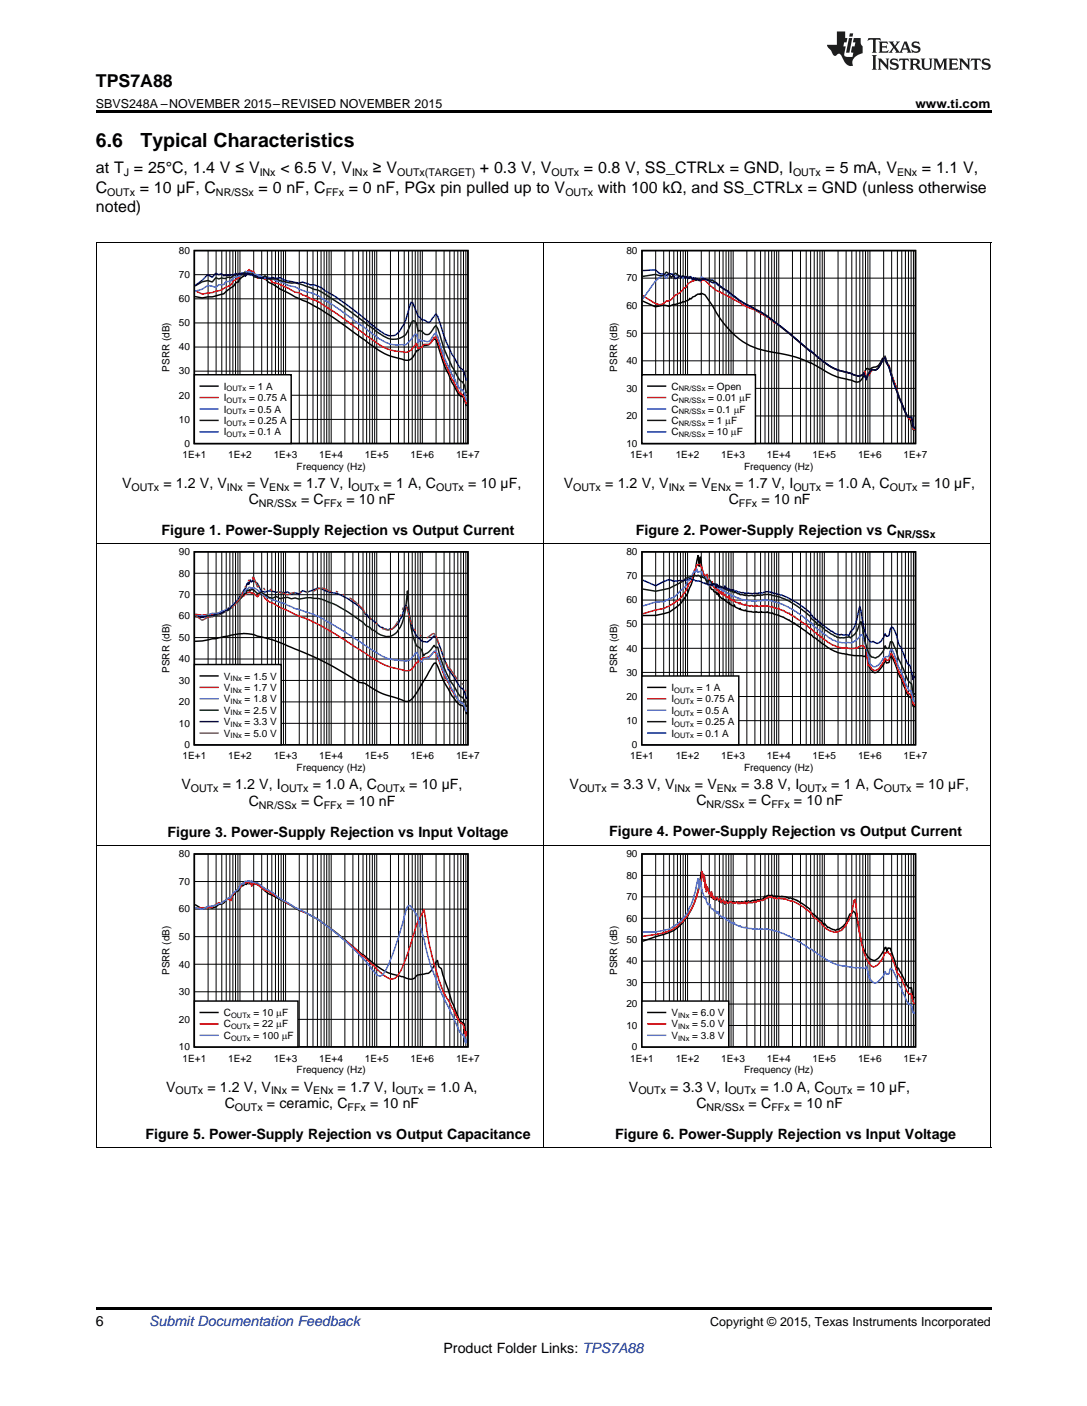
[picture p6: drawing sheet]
<svg xmlns="http://www.w3.org/2000/svg" width="216mm" height="279mm" viewBox="0 0 216 279" stroke-linecap="round" stroke-linejoin="round" font-family="sans-serif">
<path d="M19 259.7h177.8v.5h-177.8z" fill="#000"/>
<path d="M19.1 168.1v60M107.9 168.1v60M196.8 168.1v60M19 228.1h177.8" fill="none" stroke="#000" stroke-width=".2"/>
<path d="M31.7 168.9h63.6v44.8h-63.6z" fill-rule="evenodd" fill="#fff"/>
<path d="M38.6 169.7h54.3v38.3h-54.3zM38.7 179.8l1.5 .8 1.1-.4 .8 .3 .8-.3 .6-.5a2.06 2.06 0 0 0 1.7-1.1l.7 .3 .3-.8 .7-1 .5-.1 .4-.7 .9-.8 .2 .3 .1-.4 .3 .2 .1-.1 .1 .1 .1-.1 .2 .2 .2-.5 .1 .5 1-.1a8.6 8.6 0 0 0 3.8 2.8l3.7 2.1a37.5 37.5 0 0 1 11.3 7.4l2.8 2.2a13 13 0 0 0 6 3.7l1.3 .3a2.56 2.56 0 0 0 2.4 .2l.5-.5 1.6-.3a1.2 1.2 0 0 0 1.4-1l1-1.6 .3 1.2 .5 .4 2.1 6.7 .8 1.8a3.4 3.4 0 0 0 1.3 2.2l.3 .2 .2 1.6 .3 .3" fill="none" stroke="#000" stroke-width=".29"/>
<g fill="none" stroke="#000" stroke-width=".2">
<path d="M38.6 175.2h54.3M41.3 169.7v38.3M42.9 169.7v38.3M44.1 169.7v38.3M44.9 169.7v38.3M45.7 169.7v38.3M46.3 169.7v38.3M46.8 169.7v38.3M47.3 169.7v38.3M47.7 169.7v38.3M50.4 169.7v38.3M52 169.7v38.3"/>
<path d="M53.1 169.7v38.3M54 169.7v38.3M54.7 169.7v38.3M55.3 169.7v38.3M55.8 169.7v38.3M56.3 169.7v38.3M56.7 169.7v38.3M59.4 169.7v38.3M61 169.7v38.3M62.2 169.7v38.3M63 169.7v38.3M63.8 169.7v38.3"/>
<path d="M64.4 169.7v38.3M64.9 169.7v38.3M65.4 169.7v38.3M65.8 169.7v38.3M68.5 169.7v38.3M70.1 169.7v38.3M71.2 169.7v38.3M72.1 169.7v38.3M72.8 169.7v38.3M73.4 169.7v38.3M74 169.7v38.3M74.4 169.7v38.3"/>
<path d="M74.8 169.7v38.3M77.6 169.7v38.3M79.2 169.7v38.3M80.3 169.7v38.3M81.2 169.7v38.3M81.9 169.7v38.3M82.5 169.7v38.3M83 169.7v38.3M83.5 169.7v38.3M83.9 169.7v38.3M86.6 169.7v38.3M88.2 169.7v38.3"/>
<path d="M89.3 169.7v38.3M90.2 169.7v38.3M90.9 169.7v38.3M91.5 169.7v38.3M92.1 169.7v38.3M92.5 169.7v38.3M38.6 197.1h54.3M38.6 191.6h54.3M38.6 186.1h54.3M38.6 180.7h54.3M38.6 202.6h54.3"/>
</g>
<path d="M38.7 180.5l3.4-.2 1.4-.9 .5 .2 1.2-1 .7 .4 .3-1.2 .7-.9 .5-.2 .2-.6 .2 .2a.93 .93 0 0 1 .6-.8l.3 .1 .5-.4 .2 .3 .1-.2 .4 .2 .1 .6 .1-.6 1 .3 1.5 1.1 .8 .2 2.2 1.6 3 1.7a38.5 38.5 0 0 1 11.3 7.6l3 2.7a22.4 22.4 0 0 0 4.5 3.8l.5 .1a3.5 3.5 0 0 0 2.1-2.6l1.1-2.8 1-3.4a15.5 15.5 0 0 1 2.1-5 56.1 56.1 0 0 0 4.3 17l2.6 5 .3 .4 .5 .2 .3 .8 .2 1.7 .3-1" fill="none" stroke="#f00" stroke-width=".29"/>
<path d="M38.7 180.4l1.5 .3 1.1-.6 2.7-.6 .9-.6 .3-.4 .7-.2 .3-.6 1-.8 .9-1.4h.2l.1 .2 .3-.6 .2 .1 .6-.2 .3 .2 .2-.2 .1 .4h1l1.5 1.2a8.8 8.8 0 0 1 3 2l3 1.8a39.1 39.1 0 0 1 12.8 9.3l1 1 2.1 2.6a.97 .97 0 0 0 .9 .7 .97 .97 0 0 0 .9-.7 56.1 56.1 0 0 0 4.5-12.9l.3-.4 .3-.1 1.3 1.8a45.5 45.5 0 0 1 2.1 7.5 64 64 0 0 0 5.3 13l.7 1.8a2.22 2.22 0 0 0 1.1 1.6l.3 .5 .2 1.1 .3-.8" fill="none" stroke="#36f" stroke-width=".29"/>
<path d="M38.6 198.9h20.6v9.1h-20.6z" fill-rule="evenodd" fill="#fff"/>
<path d="M38.6 198.9h20.6v9.1h-20.6zM39.8 201.2h3.5" fill="none" stroke="#000" stroke-width=".29"/>
<path d="M39.8 203.5h3.5" fill="none" stroke="#f00" stroke-width=".29"/>
<path d="M39.8 205.7h3.5" fill="none" stroke="#36f" stroke-width=".29"/>
<path d="M120.6 168.9h63.6v44.8h-63.6z" fill-rule="evenodd" fill="#fff"/>
<path d="M127.5 169.7h54.3v38.3h-54.3zM127.6 187l2.6-.9a9.5 9.5 0 0 0 5-2.3 16.3 16.3 0 0 0 3.9-9.1l.2-1.4 .2 .7 .3-.3 .5 3 .2-.5 .8 2.2 .2-.7 .1 .9 .2 .1 .1-.2 .3 .4 .2-.2h.2l.2 .4 .2-.3 .1 .4 .1-.5 .5 .7 .1-.3 .2 .6 .4-.7 .1 .4h.3l.2-.2 .3 .1 .3-.1h.2l.2 .3 .3-.3 .3 .1 .4-.1 .2 .2 .1-.3 .3 .2 .3-.2 .1 .2 .2-.3 .3 .3 .1-.3 .2 .2h.2l.5-.3h.9l.1-.2 .2 .3 .4-.3 .1 .1 .4-.2 .3-.5 .2 .1 .5-.3h.4l.1 .2 .3-.2 .3 .3 .3-.1h.4l.2 .1h1.3l.7 .3 .3-.1 1.4 .5 1.1 .7 1.6 1.2v.6h.2l.3 .4 .2-.2 1 1.2a1.15 1.15 0 0 1 .8 .9l.3-.2 .6 .8h.2l.8 .4 .7 .1a3.8 3.8 0 0 0 2.5-2.6l.2-.6 .4-.1 .2-.5 .2 .2a10.8 10.8 0 0 1 1.1 4.1l.4 1.8a5.1 5.1 0 0 0 1.9 3.5 1.16 1.16 0 0 0 1.7-.5l1.1-1.8 .2-.1 .2 .9 .2-.7h.4l.8 2.3 .5 1.7 .2-.1 .2 .1 1.5 3a.89 .89 0 0 0 1 .9l.5 1.9h.2" fill="none" stroke="#000" stroke-width=".29"/>
<g fill="none" stroke="#000" stroke-width=".2">
<path d="M127.5 178.2h54.3M127.5 174h54.3M130.2 169.7v38.3M131.8 169.7v38.3M133 169.7v38.3M133.8 169.7v38.3M134.6 169.7v38.3M135.2 169.7v38.3M135.7 169.7v38.3M136.2 169.7v38.3M136.6 169.7v38.3M139.3 169.7v38.3"/>
<path d="M140.9 169.7v38.3M142 169.7v38.3M142.9 169.7v38.3M143.6 169.7v38.3M144.2 169.7v38.3M144.7 169.7v38.3M145.2 169.7v38.3M145.6 169.7v38.3M148.3 169.7v38.3M149.9 169.7v38.3M151.1 169.7v38.3M151.9 169.7v38.3"/>
<path d="M152.7 169.7v38.3M153.3 169.7v38.3M153.8 169.7v38.3M154.3 169.7v38.3M154.7 169.7v38.3M157.4 169.7v38.3M159 169.7v38.3M160.1 169.7v38.3M161 169.7v38.3M161.7 169.7v38.3M162.3 169.7v38.3M162.9 169.7v38.3"/>
<path d="M163.3 169.7v38.3M163.7 169.7v38.3M166.5 169.7v38.3M168.1 169.7v38.3M169.2 169.7v38.3M170.1 169.7v38.3M170.8 169.7v38.3M171.4 169.7v38.3M171.9 169.7v38.3M172.4 169.7v38.3M172.8 169.7v38.3M175.5 169.7v38.3"/>
<path d="M177.1 169.7v38.3M178.2 169.7v38.3M179.1 169.7v38.3M179.8 169.7v38.3M180.4 169.7v38.3M181 169.7v38.3M181.4 169.7v38.3M127.5 199.5h54.3M127.5 195.3h54.3M127.5 191h54.3M127.5 186.7h54.3M127.5 182.5h54.3"/>
<path d="M127.5 203.8h54.3"/>
</g>
<path d="M127.6 186.1a13.9 13.9 0 0 0 6.2-1.5 13 13 0 0 0 5.1-8.2l.4-1.7 .2-1.5 .3 1.9 .1-1.2 .1 2.5 .2-.6 .1 1.5 .2-1.1 .4 1.5 .2-.4 .1 .8 .1-.9 .3 1.4 .2-.4 .1 .6 .5-.4 .2 .4h.2l.3-.4 .1 1 .5-.6 .3 .7 .3-.3 .2 .3a.88 .88 0 0 1 1.2 0l.8-.3 .1 .4 .1-.2 .3 .2 .2-.3 .4 .2 .3-.3 .3 .4 .3-.3 .1 .1 .2-.2 .1 .3 .5-.1 .3-.2 .1 .1 .1-.2 .2 .2 .3-.3 .3 .1 .5-.2 .2 .1 .2-.2 .1 .1 .3-.3h.4l.2-.3h.7l.4 .3 .2-.2 .4 .2 .3-.1a4.9 4.9 0 0 1 2.3 .5 6.2 6.2 0 0 1 3.1 1.6l1 .8v-.2l.9 1.3h.2l1 .9a3.5 3.5 0 0 0 2.8 1.9l.6-.2a2.8 2.8 0 0 0 1.9-2l.2-.1 .2-.8a9.1 9.1 0 0 0 .8-3.2l.2-.3a51.4 51.4 0 0 0 2.2 11.6l.8 1.4a.99 .99 0 0 0 1.7-.2l.8-1.1 .5-1.1 .4 .1 .2-.3 .2 .4h.2l1.5 4.1 .2-.1 .4 .8 1.1 2.3a.96 .96 0 0 0 1 .9l.5 1.8 .2 .1" fill="none" stroke="#f00" stroke-width=".29"/>
<path d="M127.6 185.2h2.6a7.5 7.5 0 0 0 6.7-4.8l.7-1.5 1-4.3 .3 1.9 .2-1.6 .4 2.2 .4 1.3h.3l.4 1.4 .2-.2 .3 .2 .2 .8h.3l.2 .4h.4l.3 .5 .1-.3 .2 .6 .7 .5 .2-.1 1 .8 .1-.2 .2 .5 .7 .3 .1-.3 .2 .4 .9 .4 .1-.2 .2 .3 .7 .2 .1-.2 .2 .2 2.5 .3 .5-.2 1.1 .2 .1-.1 .3 .1h.7l.2 .2 1 .2 3.2 1.4 3.5 2.2 .3 .4 .5 .1a11 11 0 0 0 5.8 2.8l3.7 .4h.2l.3-.4 .3 1.1a2.04 2.04 0 0 0 1.5 2.2l.6-.3 .7-.8 .6-1.1 .3 .5 .5-.1 .2-1.1a2.3 2.3 0 0 1 1.1 1.6l.8 2 .3 .3 .7 1.7a2.19 2.19 0 0 0 1.4 1.8l.2 1.5h.3l.1-.1" fill="none" stroke="#36f" stroke-width=".29"/>
<path d="M127.5 198.9h17.2v9.1h-17.2z" fill-rule="evenodd" fill="#fff"/>
<path d="M127.5 198.9h17.2v9.1h-17.2zM128.7 201.2h3.5" fill="none" stroke="#000" stroke-width=".29"/>
<path d="M128.7 203.5h3.5" fill="none" stroke="#f00" stroke-width=".29"/>
<path d="M128.7 205.7h3.5" fill="none" stroke="#36f" stroke-width=".29"/>
<path d="M19.1 108.1v60M107.9 108.1v60M196.8 108.1v60M19 168h177.8" fill="none" stroke="#000" stroke-width=".2"/>
<path d="M31.7 108.9h63.6v44.7h-63.6z" fill-rule="evenodd" fill="#fff"/>
<path d="M38.6 109.7h54.3v38.3h-54.3zM38.7 127.4h1.5l5-1a10.3 10.3 0 0 1 5.2-.3l.7 .3a41.8 41.8 0 0 1 9 3.2l6 2.8 5.3 3.2a5.7 5.7 0 0 1 2.8 1.3 25.9 25.9 0 0 0 5.7 2.2 1.47 1.47 0 0 0 2.1-.4l4.2-6.9 .4-.1 .4 .7a25.5 25.5 0 0 0 3.8 7.2l.7 .6h.4l.4 .5 .3 1.1 .2-.3" fill="none" stroke="#000" stroke-width=".29"/>
<g fill="none" stroke="#000" stroke-width=".2">
<path d="M38.6 118.2h54.3M38.6 113.9h54.3M41.3 109.7v38.3M42.9 109.7v38.3M44.1 109.7v38.3M44.9 109.7v38.3M45.7 109.7v38.3M46.3 109.7v38.3M46.8 109.7v38.3M47.3 109.7v38.3M47.7 109.7v38.3M50.4 109.7v38.3"/>
<path d="M52 109.7v38.3M53.1 109.7v38.3M54 109.7v38.3M54.7 109.7v38.3M55.3 109.7v38.3M55.8 109.7v38.3M56.3 109.7v38.3M56.7 109.7v38.3M59.4 109.7v38.3M61 109.7v38.3M62.2 109.7v38.3M63 109.7v38.3"/>
<path d="M63.8 109.7v38.3M64.4 109.7v38.3M64.9 109.7v38.3M65.4 109.7v38.3M65.8 109.7v38.3M68.5 109.7v38.3M70.1 109.7v38.3M71.2 109.7v38.3M72.1 109.7v38.3M72.8 109.7v38.3M73.4 109.7v38.3M74 109.7v38.3"/>
<path d="M74.4 109.7v38.3M74.8 109.7v38.3M77.6 109.7v38.3M79.2 109.7v38.3M80.3 109.7v38.3M81.2 109.7v38.3M81.9 109.7v38.3M82.5 109.7v38.3M83 109.7v38.3M83.5 109.7v38.3M83.9 109.7v38.3M86.6 109.7v38.3"/>
<path d="M88.2 109.7v38.3M89.3 109.7v38.3M90.2 109.7v38.3M90.9 109.7v38.3M91.5 109.7v38.3M92.1 109.7v38.3M92.5 109.7v38.3M38.6 139.5h54.3M38.6 135.2h54.3M38.6 131h54.3M38.6 126.7h54.3M38.6 122.4h54.3"/>
<path d="M38.6 143.7h54.3"/>
</g>
<path d="M38.7 122l1.5 .3 1.9-.2 1.4-.3a2.17 2.17 0 0 0 1.7-.9l1.2-.7a.88 .88 0 0 1 1-.7l.2-.7 .2 .1 .1-.2 .5-.2 .2-.4h.3l.4-.4 .1 .1 .2-.2 .2 .2 .6 .1 .7 .7 .8-1 .7 1.3 .8 .6 5.2 2.6a58.8 58.8 0 0 1 12.8 7 26.6 26.6 0 0 0 6.4 3.5l1 .3a4.1 4.1 0 0 0 2.8 .2l.8-.9a3.5 3.5 0 0 1 2.8-1.6l1-1.1 .4 .1a32.9 32.9 0 0 0 4.6 9.8l.3 .3h.4l.4 .6 .3 1.1 .2-.3" fill="none" stroke="#f00" stroke-width=".29"/>
<path d="M38.7 122.5l1.5-.1 1.1-.2 .8-.3h.8a6.7 6.7 0 0 0 3.5-2l1-.8 .5-.8a1.13 1.13 0 0 0 .7-1h.1l.2 .3 .1-.4 .3-.2a.48 .48 0 0 1 .5-.3 .48 .48 0 0 1 .4 .4l.2-.3 .7 .4a10.9 10.9 0 0 0 5.3 2.7l2.2 1a22.4 22.4 0 0 1 7.5 3.2l4.5 2.9a38.7 38.7 0 0 0 6.5 3.9l1 .2 2.1 .2a1.43 1.43 0 0 0 1.8-.8l.7-.9 .4 .5 .3 1.2 .4 .3 .3-.7 .4-.1a1.44 1.44 0 0 0 1.4-1l.3-.4h.4a39.8 39.8 0 0 0 4.9 10.3h.4l.7 1.6 .2-.1" fill="none" stroke="#36f" stroke-width=".29"/>
<path d="M38.7 122.6l1.5 .1 1.1-.3h.8l.8-.2h.6l1.4-.8a2.19 2.19 0 0 0 1.3-.9l.5-.4 .2-.5 .3 .1 .7-.9 .4-.6h.1l.2-.3h.3l.3-.6 .2 .1 .1-.2 .3 .1 .3-.2 1 .9 .8-.3 1.5 1 .7 .2 .8-.4 .7 .5 1.5-.3 .8 .3 .7-.2 .8 .3a6.1 6.1 0 0 1 3-.2 11.6 11.6 0 0 1 5.2 1.8l4.5 3a2.43 2.43 0 0 0 1.4 1 7.2 7.2 0 0 0 3.2 1.8 2.97 2.97 0 0 0 2.8-1.9 17.2 17.2 0 0 0 1.4-7.2 29.3 29.3 0 0 0 1.8 10.9 2.23 2.23 0 0 1 1.4 2l.4-.4a3.1 3.1 0 0 0 1.7-1.7l.4 .5 .4-.1a22.2 22.2 0 0 0 3.5 8.3l.7 1.2 .3 .4 .4 .1 .4 .6 .3 1.2 .2-.2" fill="none" stroke="#030" stroke-width=".29"/>
<path d="M38.7 122.4a5.1 5.1 0 0 0 4.2-.4 4.2 4.2 0 0 0 3.3-1.7l.2-.1 1.5-1.8 .2-.6 .8-1 .1-.8 .2 .1 .1-.4 .1 .4 .2-.8h.2l.1 .3 .4-.3 .8 .6 .8 1.6 .7 .1 .8-.2 1.5 .3 1.5 .1 .7-.2 .8 .5 .7-.3 .8 .2 .7-.6 .8 .3 2.2-.8 .8 .1a7.1 7.1 0 0 0 3 .9l2.2 1.1 1.5 1 1.5 1.2 .4 .8 .3 .1 .7 .9 1.1 .7a2.47 2.47 0 0 0 1.4 1l.3 .3 .8 .2 .3-.2a1.53 1.53 0 0 0 1.4-.8l1.1-1.7 .3-1.5 .4-.7 .3 .5 .4 1.4a8.7 8.7 0 0 0 1.8 4.5 2.15 2.15 0 0 0 1.7 .9l1.4-1.2 .4 .2 2.5 6.5 1.4 2a3.3 3.3 0 0 0 1.4 1.7l.4 .7 .3 1.3 .2-.2" fill="none" stroke="#000080" stroke-width=".29"/>
<g fill="none" stroke="#9e3a3a" stroke-width=".29">
<path d="M48.3 117.6l-.2 .7h-.2l-.3 .8-.9 1.1-.7 .6M48.9 116.4l-.2 .4M49.6 115.4l-.2-.1-.1 .2M50.1 114.8l.1-.1 .1 .5 .1-.5 .7 1.9 .5-.2M52.3 116.8l.4 .4M53.6 117.1l.4 .3M55 117.6l2.1 .6 1.5-.5M59.5 117.6l.4 .1M60.8 117.6l.5 .1M62.2 117.5l.2-.1a2.12 2.12 0 0 1 3 0l.4 .2M66.7 117.6l.5 .1M68.1 118.1l.4 .2"/>
<path d="M69.4 118.8l1.2 .8 1.5 1.4 .5 .9M38.7 122.2l1.5 1.1 1.1-.6 1.1-.1M43.7 122.2l-.4 .1M45.1 121.5l-.5 .2M73.5 122.7l.3 .4M74.6 123.8l.4 .4M79 123.4l-.2 .4a2.09 2.09 0 0 1-1.7 1.4l-1.2-.4M79.6 122.1l-.1 .4M80.1 120.7l-.2 .5M80.6 120.5l1.2 3.6M82.3 125l.3 .4M83.4 126.2l.4 .2"/>
<path d="M84.7 126.7l1.2-.7 .3-.1 .4 .4 .6 1.7M87.5 128.9l.2 .5M88 130.3l.2 .4M88.6 131.6l.5 1.1 .3 .2 1.5 2.1M91.6 135.8l.4 .3M92.4 137l.1 .4"/>
</g>
<path d="M38.6 132.1h17.2v15.9h-17.2z" fill-rule="evenodd" fill="#fff"/>
<path d="M38.6 132.1h17.2v15.9h-17.2zM39.8 134.3h3.5" fill="none" stroke="#000" stroke-width=".29"/>
<path d="M39.8 136.6h3.5" fill="none" stroke="#f00" stroke-width=".29"/>
<path d="M39.8 138.9h3.5" fill="none" stroke="#36f" stroke-width=".29"/>
<path d="M39.8 141.1h3.5" fill="none" stroke="#030" stroke-width=".29"/>
<path d="M39.8 143.4h3.5" fill="none" stroke="#000080" stroke-width=".29"/>
<path d="M39.8 145.7h3.5" fill="none" stroke="#9e3a3a" stroke-width=".29"/>
<path d="M120.6 108.9h63.6v44.7h-63.6z" fill-rule="evenodd" fill="#fff"/>
<path d="M127.5 109.7h54.3v38.3h-54.3zM127.6 122.3h2.6l1.6-.3a7.4 7.4 0 0 0 5.1-5.1l.7-1.7 1-4.8 .3 2.1 .2-1.8 .4 2.4 .4 1.6h.3l.4 1.5 .2-.2 .3 .2 .2 .9h.3l.2 .5h.4l.3 .6 .1-.4 .2 .7h.2l.5 .5 .2-.1 .1 .3h.2l.7 .7 .1-.3 .2 .5 .7 .4 .1-.3 .2 .4 .9 .5 .1-.2 .2 .3 .7 .2 .1-.2 .2 .2 1.5 .3 .5-.2 .5 .2h.4l.1-.2 1.1 .2 .1-.1 .3 .2h.7l.2 .2 1 .2 3.2 1.6 4 2.9a16.4 16.4 0 0 0 5 3.1l4.8 .7 .2-.1 .3-.4 .3 1.2a3 3 0 0 0 1.3 2.5 2.07 2.07 0 0 0 1.5-1.3l.6-1.3 .3 .7 .5-.1 .2-1.3a2.58 2.58 0 0 1 1.1 1.8l.8 2.3 .3 .2 .7 2a2.45 2.45 0 0 0 1.4 2l.2 1.7h.3l.1-.1" fill="none" stroke="#000" stroke-width=".29"/>
<g fill="none" stroke="#000" stroke-width=".2">
<path d="M127.5 119.2h54.3M127.5 114.5h54.3M130.2 109.7v38.3M131.8 109.7v38.3M133 109.7v38.3M133.8 109.7v38.3M134.6 109.7v38.3M135.2 109.7v38.3M135.7 109.7v38.3M136.2 109.7v38.3M136.6 109.7v38.3M139.3 109.7v38.3"/>
<path d="M140.9 109.7v38.3M142 109.7v38.3M142.9 109.7v38.3M143.6 109.7v38.3M144.2 109.7v38.3M144.7 109.7v38.3M145.2 109.7v38.3M145.6 109.7v38.3M148.3 109.7v38.3M149.9 109.7v38.3M151.1 109.7v38.3M151.9 109.7v38.3"/>
<path d="M152.7 109.7v38.3M153.3 109.7v38.3M153.8 109.7v38.3M154.3 109.7v38.3M154.7 109.7v38.3M157.4 109.7v38.3M159 109.7v38.3M160.1 109.7v38.3M161 109.7v38.3M161.7 109.7v38.3M162.3 109.7v38.3M162.9 109.7v38.3"/>
<path d="M163.3 109.7v38.3M163.7 109.7v38.3M166.5 109.7v38.3M168.1 109.7v38.3M169.2 109.7v38.3M170.1 109.7v38.3M170.8 109.7v38.3M171.4 109.7v38.3M171.9 109.7v38.3M172.4 109.7v38.3M172.8 109.7v38.3M175.5 109.7v38.3"/>
<path d="M177.1 109.7v38.3M178.2 109.7v38.3M179.1 109.7v38.3M179.8 109.7v38.3M180.4 109.7v38.3M181 109.7v38.3M181.4 109.7v38.3M127.5 138.4h54.3M127.5 133.6h54.3M127.5 128.8h54.3M127.5 124h54.3M127.5 143.2h54.3"/>
</g>
<path d="M127.6 122l2.6-.8a7.9 7.9 0 0 0 6.7-5.4l.4-.3 .6-2.1 .2-.3 .3-.8 .2-.2 .5 .1 .4 .7 .3 1.2h.1l.4 .7 .2-.7 .3 1.9 .1-.9 .2 1.4 .1-.7 .1 .4 .2-.6 .1 .9 .3 .3h.2l.4 .6 .1-.4 .2 .7 .3 .2 .1-.3 .2 .5h.1l.2-.5 .1 .7 .2-.2 .1 .5h.3l.3 .2 .1-.4 .2 .7h.1l.2 .2 .4 .1 .1-.2 .2 .4 .6 .1 .3 .3 .1-.3 .2 .3 .4 .2h.3l.1-.1a1.48 1.48 0 0 0 1.4 .3l.5 .1 .3-.2 .6 .2 1.6-.2 .2 .2 .7 .1 .1-.1a1.16 1.16 0 0 0 1.2 .4l.1 .2 .9 .2 1 .6 .2-.1 .1 .3 .8 .4h.1l.2 .2 2 1.3 1.8 1.7a19.4 19.4 0 0 0 4.5 2.8l2.1 .3a3.4 3.4 0 0 0 2.6-.5h.3l.3 .2 .2 .4 .3-.4 .3 3.7 .5 .3a1.16 1.16 0 0 0 1 .7 3.9 3.9 0 0 0 1.9-2.6l.3 .7 .5-.2 .2-1.2h.3l2.6 6.4a2.21 2.21 0 0 0 1.4 1.9l.2 1.6 .3 .3 .1-.2" fill="none" stroke="#f00" stroke-width=".29"/>
<path d="M127.6 120.4l2.6-.8h1.6l1.2-.6 .8-.3 1.4-1.4 1-.7 .4-1.1 .7-.7 .6-1.3 .2 .2 .3-.6 .2 .6a.59 .59 0 0 1 .9 0l.1 1 .3 .2 .4-.2 .2 .7 .1 .2 .2-.2 .3 .7 .1-.5 .3 .6 .1-.2 1.4 1.2 .2-.2 .2 .4h.4l1.8 1.1 .1-.1 .5 .3h.1l.3 .2a4.9 4.9 0 0 0 2.4 .4l2.2 .1a7.1 7.1 0 0 1 4 .6l1.3 .6 2.1 1.3 2.4 1.9 .3 .1 .3 .5 .7 .6a15.5 15.5 0 0 0 4.2 2.6l1.7 .1a2.67 2.67 0 0 0 2.8-1.5l.3-.1 .3 .8 .8 2.9 .2 1.8a1.11 1.11 0 0 0 1 .9 1.11 1.11 0 0 0 1.2-.7l.2-.3a1.76 1.76 0 0 1 1.6-1.1l.2-1.3 .3-.1 2.6 6.5 .8 1.6 .3 .3h.3l.2 1.8 .3 .3 .1-.2" fill="none" stroke="#36f" stroke-width=".29"/>
<path d="M127.6 117.1l2.6 .4a12.7 12.7 0 0 0 6.4-2.7 4.4 4.4 0 0 1 2.3-.4l.4 .5 .2-.4 .5 .4 .6 .8 .2-.4 .3 .1 .4 .8 .3-.2 .1 .1h.3l.3 .3h.5l.2 .4 .2-.1 .4 .1 .2 .3 .5 .1 .2 .2 .7 .1 .2 .2 .4 .1 .2-.1 .3 .3h.4l.1 .2 .5-.1a4.4 4.4 0 0 0 2.3 .2l.1 .2 .5-.3 .4 .2a5.2 5.2 0 0 1 3.4 .1l2.6 1 1.6 1 2.3 1.8 .3 .2v.2l.8 .8a1.22 1.22 0 0 0 1.1 .7l1 1.1 1.9 1.1a2.78 2.78 0 0 0 2.4 .2l.5-.1 .2 .3 .6-.5a3.6 3.6 0 0 0 1.3-2.4l.2-.4 .3 1.1a13.6 13.6 0 0 0 1.6 5.7l.2 .3 .8 .2 .9-.6a3.5 3.5 0 0 0 1-1.9l.3 .5h.5l.2-1.2 .3-.1 .3 .3 .5 1.2 .5 1.8 1.3 2.9a3.6 3.6 0 0 0 1.4 2.2l.2 1.8 .3 .3 .1-.2" fill="none" stroke="#030" stroke-width=".29"/>
<path d="M127.6 115.3l2.6 1.1 1.6-.8 1.2-.4 .8 .3 1.4-.2a2.34 2.34 0 0 0 1.7-.4l1.2 .5a3.2 3.2 0 0 1 1.9 .6h.6l.2 .3 .4-.1 .1-.1 .2 .3 .3-.4 .1 .3 .2-.1 .1 .5 .2-.6 .2 .6 .2-.2 1 .4 .2-.5 .1 .6 .2-.2 .1 .2 .7 .3 .3-.1 .2 .2 .1-.2 .3 .3 .3-.1 1 .4 2.1 .2 .4-.1a4.8 4.8 0 0 0 2.5-.3h.4l2.6 .7 2.4 1.1 2.9 2.1 .4 .3v.4l.3 .1 .3 .4 .2 .1a20.5 20.5 0 0 0 4.2 3.1l.8 .3 .3-.1 1.6 .2 .2-.8a2.44 2.44 0 0 0 1.1-1.7l.8-3.3 .2 .9a14.3 14.3 0 0 0 1.4 5.4l.5 .7h.5l.3 .1a1.01 1.01 0 0 0 1.5-.6l.6-1.1 .3 .6 .5-.2 .2-1.3 .3-.4a3.3 3.3 0 0 1 1.1 1.9l.2 1.2 .6 1 .7 2a2.23 2.23 0 0 0 1.1 1.6l.5 2.8 .3-.7 .1 .2" fill="none" stroke="#000080" stroke-width=".29"/>
<path d="M127.5 134.3h19.2v13.7h-19.2z" fill-rule="evenodd" fill="#fff"/>
<path d="M127.5 134.3h19.2v13.7h-19.2zM128.7 136.6h3.5" fill="none" stroke="#000" stroke-width=".29"/>
<path d="M128.7 138.9h3.5" fill="none" stroke="#f00" stroke-width=".29"/>
<path d="M128.7 141.1h3.5" fill="none" stroke="#36f" stroke-width=".29"/>
<path d="M128.7 143.4h3.5" fill="none" stroke="#030" stroke-width=".29"/>
<path d="M128.7 145.7h3.5" fill="none" stroke="#000080" stroke-width=".29"/>
<path d="M19.1 48.2v59.9M107.9 48.2v59.9M196.8 48.2v59.9M19 108h177.8" fill="none" stroke="#000" stroke-width=".2"/>
<path d="M31.7 49h63.6v44.8h-63.6z" fill-rule="evenodd" fill="#fff"/>
<path d="M38.6 49.8h54.3v38.3h-54.3zM38.7 58.9l1.5 .3 1.9-.2 1.4-.4a2.1 2.1 0 0 0 1.7-.9l1.2-.9a.91 .91 0 0 1 1-.7l.2-.8 .2 .1 .1-.3 .5-.2 .2-.4h.3l.1-.3 .3-.1 .1 .1 .2-.3 .2 .3 .6 .1 .7 .8 1.5 .3 .8 .7 5.2 2.9a52.7 52.7 0 0 1 12 7.3 46.4 46.4 0 0 0 6.5 4.3l2.4 .7a1.89 1.89 0 0 0 2.9-.9l.3-.7 .4-.1a2.22 2.22 0 0 1 2.1-1.1l1-1.2 .4 .2a37 37 0 0 0 2.8 7.6l1.8 3.4 .3 .3 .4-.1 .4 .8 .3 1.2" fill="none" stroke="#000" stroke-width=".29"/>
<g fill="none" stroke="#000" stroke-width=".2">
<path d="M38.6 59.4h54.3M38.6 54.6h54.3M41.3 49.8v38.3M42.9 49.8v38.3M44.1 49.8v38.3M44.9 49.8v38.3M45.7 49.8v38.3M46.3 49.8v38.3M46.8 49.8v38.3M47.3 49.8v38.3M47.7 49.8v38.3M50.4 49.8v38.3"/>
<path d="M52 49.8v38.3M53.1 49.8v38.3M54 49.8v38.3M54.7 49.8v38.3M55.3 49.8v38.3M55.8 49.8v38.3M56.3 49.8v38.3M56.7 49.8v38.3M59.4 49.8v38.3M61 49.8v38.3M62.2 49.8v38.3M63 49.8v38.3"/>
<path d="M63.8 49.8v38.3M64.4 49.8v38.3M64.9 49.8v38.3M65.4 49.8v38.3M65.8 49.8v38.3M68.5 49.8v38.3M70.1 49.8v38.3M71.2 49.8v38.3M72.1 49.8v38.3M72.8 49.8v38.3M73.4 49.8v38.3M74 49.8v38.3"/>
<path d="M74.4 49.8v38.3M74.8 49.8v38.3M77.6 49.8v38.3M79.2 49.8v38.3M80.3 49.8v38.3M81.2 49.8v38.3M81.9 49.8v38.3M82.5 49.8v38.3M83 49.8v38.3M83.5 49.8v38.3M83.9 49.8v38.3M86.6 49.8v38.3"/>
<path d="M88.2 49.8v38.3M89.3 49.8v38.3M90.2 49.8v38.3M90.9 49.8v38.3M91.5 49.8v38.3M92.1 49.8v38.3M92.5 49.8v38.3M38.6 78.5h54.3M38.6 73.8h54.3M38.6 69h54.3M38.6 64.2h54.3M38.6 83.3h54.3"/>
</g>
<path d="M38.7 57.7l1.5 .7a11.5 11.5 0 0 0 5.4-1.6l.3-.2 .5-.9h.3l.5-.4h.2a.79 .79 0 0 1 .9-.7l.4-.7 .3 .3 .5-.6 .1 .3 .3-.1 .2 .3 .2-.2 .8 1.4 .8-.1 .7 .3 .8-.4 .7 1 1.5 .4 3 1.6 .8 .1 1.5 .7a30.6 30.6 0 0 1 6.7 4l3 2.2a37.6 37.6 0 0 0 6.5 4.3l1.4 .4 1.4 .1a1.73 1.73 0 0 0 2.1-.7l.7-1 .4 1.1 .7-.3 .3-.5a1.57 1.57 0 0 0 1.8-.9l.3-.5 .4-.1 .4 .8a48.7 48.7 0 0 0 4.2 10.1l.7 .5 .4 .7 .3 1.2" fill="none" stroke="#f00" stroke-width=".29"/>
<path d="M38.7 57.8l1.5-.3 1.1-.8 1.6 .4 .6-.5 .9-.1 .5-.5 1-.1 .5-.7h.5l.3-.4 .6-.1 .1-.4 .4 .2 .4-.5 .6 .2 .2-.3 .1 .2 .5 .2 .2-.2 .1 .4 .7 .1 1.5 .7 .8-.2 1.5 .7 .7 .1 1.5 .8 1.5 .3 2.3 1a7.3 7.3 0 0 1 3.7 1.8l1.5 .8 6 4.3a17.7 17.7 0 0 0 5.7 3.5l2.1 .1a1.12 1.12 0 0 0 1.4-.6l1.1-1.5h.3l.4 1.6 .3-.5 .4 .3 .3-.1a1.05 1.05 0 0 0 1.4-.1l.7-1.2 .4-.2 .4 .7a35.3 35.3 0 0 0 3.5 8.8 2.4 2.4 0 0 0 1.4 1.8l.4 .7 .3 1.4" fill="none" stroke="#36f" stroke-width=".29"/>
<path d="M38.7 56.8l1.5-.8 1.1-.2 .8 .2 .8-.8 .6 .2 .5-.1h.9l.3-.2 .7 .1 .3-.3 .7-.4 .3 .2 .4-.4 .2 .2 .3-.2 .2 .3 .3-.4h.1l.2 .5 .1-.4 .2 .1 .1-.2 .1 .3 .7-.1 .1 .4 .1-.3 .1 .5 1.5 .3 .7-.5 .8 .7 1.5-.1 .7 .4a7.7 7.7 0 0 0 3 .4l1.5 .4 2.3 .9a8.7 8.7 0 0 1 3.7 2l3 2.1 5.8 4.4a5.5 5.5 0 0 0 3.9 1.4l.7-.2a2.9 2.9 0 0 0 1.8-2.2l.7-1.3 .4 .1 .3 .5 .4 1.5 .3-.1 .4 .1a1.12 1.12 0 0 0 1.1 .7 1.12 1.12 0 0 0 1-.9l.7-.9a15.1 15.1 0 0 1 1.4 4l1.8 4.1 1.4 2.6 .7 .5 .4 .7 .3 1.5" fill="none" stroke="#030" stroke-width=".29"/>
<path d="M38.7 56.7l1.5-1 1.1-1.1 .8 .5 .8-.8 .6 .3 .5-.2 .4 .4 1.8-.3 .2 .1 .5-.3 .3 .3 .4-.3 .2 .3h.1l.2-.4a.7 .7 0 0 1 .6 .7l.2-.5 .4 .1 .1-.1 .5 .2 .3-.1 1.7 .8h1.5l.7-.2 .8 .2 .7-.1a8 8 0 0 0 3.8 1l.7-.1 1.5 .5a4.5 4.5 0 0 1 3 1.2l.8 .4a122.8 122.8 0 0 1 10.2 7.7 2.64 2.64 0 0 0 3.2 .5l.7-.8a7.6 7.6 0 0 0 1.4-3.2l.7-2.3 .4 .1 1.1 2.7 .3 .1 .4 .5 .3 .1 1.1 .5 .3-.2 1.1-1.6 .4 .6a33.7 33.7 0 0 0 3.1 8l.4 .6a3.3 3.3 0 0 0 1.4 1.9l.4 .8 .3 1.5" fill="none" stroke="#000080" stroke-width=".29"/>
<path d="M38.6 74.5h19.2v13.6h-19.2z" fill-rule="evenodd" fill="#fff"/>
<path d="M38.6 74.5h19.2v13.6h-19.2zM39.8 76.7h3.5" fill="none" stroke="#000" stroke-width=".29"/>
<path d="M39.8 79h3.5" fill="none" stroke="#f00" stroke-width=".29"/>
<path d="M39.8 81.3h3.5" fill="none" stroke="#36f" stroke-width=".29"/>
<path d="M39.8 83.5h3.5" fill="none" stroke="#030" stroke-width=".29"/>
<path d="M39.8 85.8h3.5" fill="none" stroke="#000080" stroke-width=".29"/>
<path d="M120.6 49h63.6v44.8h-63.6z" fill-rule="evenodd" fill="#fff"/>
<path d="M127.5 49.8h54.3v38.3h-54.3zM127.6 59.8l2.6 1.2 1.6-.4 1.1 .3 .9-.4 1.5-.3 .3-.2 .5-.1 .7-.3 .2-.3 .2 .1 .1-.1 .3-.3 .5-.1 .4-.4h.7l.1-.2 .7 .3 1.5 2.2a15.7 15.7 0 0 0 9.8 8.7l2.2 .5a23.6 23.6 0 0 1 7.5 2.2l1.6 .8a14.8 14.8 0 0 0 6.6 2.6 1.43 1.43 0 0 0 1.5 .2 1.43 1.43 0 0 0 .9-1.3l.5-1.2 .3-.1 .2 .2 .5-.3a2.2 2.2 0 0 0 2.1-1.8l.6-.5 3.7 10.5 1 1.9 .3 .1 .5 2 .4 .2" fill="none" stroke="#000" stroke-width=".29"/>
<g fill="none" stroke="#000" stroke-width=".2">
<path d="M127.5 55.3h54.3M130.2 49.8v38.3M131.8 49.8v38.3M133 49.8v38.3M133.8 49.8v38.3M134.6 49.8v38.3M135.2 49.8v38.3M135.7 49.8v38.3M136.2 49.8v38.3M136.6 49.8v38.3M139.3 49.8v38.3M140.9 49.8v38.3"/>
<path d="M142 49.8v38.3M142.9 49.8v38.3M143.6 49.8v38.3M144.2 49.8v38.3M144.7 49.8v38.3M145.2 49.8v38.3M145.6 49.8v38.3M148.3 49.8v38.3M149.9 49.8v38.3M151.1 49.8v38.3M151.9 49.8v38.3M152.7 49.8v38.3"/>
<path d="M153.3 49.8v38.3M153.8 49.8v38.3M154.3 49.8v38.3M154.7 49.8v38.3M157.4 49.8v38.3M159 49.8v38.3M160.1 49.8v38.3M161 49.8v38.3M161.7 49.8v38.3M162.3 49.8v38.3M162.9 49.8v38.3M163.3 49.8v38.3"/>
<path d="M163.7 49.8v38.3M166.5 49.8v38.3M168.1 49.8v38.3M169.2 49.8v38.3M170.1 49.8v38.3M170.8 49.8v38.3M171.4 49.8v38.3M171.9 49.8v38.3M172.4 49.8v38.3M172.8 49.8v38.3M175.5 49.8v38.3M177.1 49.8v38.3"/>
<path d="M178.2 49.8v38.3M179.1 49.8v38.3M179.8 49.8v38.3M180.4 49.8v38.3M181 49.8v38.3M181.4 49.8v38.3M127.5 77.2h54.3M127.5 71.7h54.3M127.5 66.2h54.3M127.5 60.7h54.3M127.5 82.7h54.3"/>
</g>
<path d="M127.6 58.8l2.6 1.5 .8 .3 .8-.3 .6-.5a2.06 2.06 0 0 0 1.7-1.1 3.4 3.4 0 0 0 1.7-1.5l.5-.1 .4-.7 .9-.8 .2 .3 .1-.4 .3 .2 .1-.1 .1 .1 .1-.2 .2 .3 .1-.2 .5 .5v-.4h.7a8.6 8.6 0 0 0 3.8 2.7l3.7 2.2a37.5 37.5 0 0 1 11.3 7.4l2.8 2.2a13 13 0 0 0 6 3.7l1.3 .3a2.56 2.56 0 0 0 2.4 .2l.5-.5 .3 1 .5-.4a1.07 1.07 0 0 1 1.3-1 5.8 5.8 0 0 0 1.6-2.2l.3-.4 .3 1.3 .5 .4 2.1 6.7 .8 1.8a3.4 3.4 0 0 0 1.3 2.2l.3 .2 .2 1.6 .3 .2 .1-.1" fill="none" stroke="#f00" stroke-width=".29"/>
<path d="M127.6 59.4l2.6-3.5 1.6-1.3 .6 .7 .5-.9 1.2 .3 1.2 .2 .3 .4 .5-.4 .4 .4 .3-.4 .4 .4 .6-.1 .1 .3 .3-.2 .8 .5 .1-.3 .1 .4 .1-1 .7 .7h1.5l.8 .8 2.2 1.6a49.9 49.9 0 0 0 7.5 4.6l3.8 2.8 5.8 4.8a13.2 13.2 0 0 0 6 3.6l1.3 .4a2.41 2.41 0 0 0 2.4 .3l.3-.4 .2 .9 .3 .3 .8-1.6 .2-.3 .3 .1a1.01 1.01 0 0 0 1.4-.9l1-1.6 .3 1a6.8 6.8 0 0 1 1 2.8l1.6 4.5 .8 1.8a3.6 3.6 0 0 0 1 1.9l.6-.1 .2 2 .3 .2 .1-.2" fill="none" stroke="#36f" stroke-width=".29"/>
<path d="M127.6 54.9l2.6-.4 .8 .3h.8l.6-.7 .5 .3 .4 .8 .8-.9 1.2 .7 .3-.2 .5 .3 .4-.2 .2 .3 .3-.2 .2 .3 .1-.1 .2 .2 .1-.1 .2 .3 .3-.4 .1 .5 .2-.3 .4 .1 .2-.1 .1 .3 .1-.1 .1 .1v-.4l2.2 .5 .8 .4 .7 .8 1.5 .9a39.1 39.1 0 0 0 7.5 4.6l3.8 2.9 5.8 4.8a12.9 12.9 0 0 0 6 3.6l1.3 .4a2.45 2.45 0 0 0 2.4 .3l.3-.4 .2 .8 .3 .3 .3-.8 .5-.8 .2-.2h.3a.77 .77 0 0 0 1.1-.3l1.3-2.1 .3 1a6.6 6.6 0 0 1 1 2.8l1.6 4.5 .8 1.8a3.5 3.5 0 0 0 1 1.9l.6-.1 .2 1.9 .3 .2 .1-.2" fill="none" stroke="#030" stroke-width=".29"/>
<path d="M127.6 53.8l2.6-.2 .8 .8 .8 .1 .6 .2 .5-.3h.4l.5 .3 .3 .7 1-.5 1 .2 .2-.1 .4 .3 .5-.4 .3 .6 .3-.3 .1 .3 .3-.2 .2 .2 .1-.1 .3 .3 .2-.2 .3 .2v-.2l.7-.1 1.5 .8 .8 .1 3.7 2.7a14.4 14.4 0 0 0 3.8 2.3 49.1 49.1 0 0 1 8.2 6l3 2.6v-.2l.6 .5a12.4 12.4 0 0 0 6.6 3.8l.7 .2a2.69 2.69 0 0 0 2.4 .3l.3-.4 .5 1.4 .3-.9 .5-.9a1.03 1.03 0 0 1 1-.2 3 3 0 0 0 1.3-1.8l.6-.7 .3 1a7 7 0 0 1 1 2.8l1.6 4.5 .8 1.8a3.5 3.5 0 0 0 1 1.9h.6l.2 1.8 .3 .3 .1-.2" fill="none" stroke="#000080" stroke-width=".29"/>
<path d="M127.5 74.5h22.5v13.6h-22.5z" fill-rule="evenodd" fill="#fff"/>
<path d="M127.5 74.5h22.5v13.6h-22.5zM128.7 76.7h3.5" fill="none" stroke="#000" stroke-width=".29"/>
<path d="M128.7 79h3.5" fill="none" stroke="#f00" stroke-width=".29"/>
<path d="M128.7 81.3h3.5" fill="none" stroke="#36f" stroke-width=".29"/>
<path d="M128.7 83.5h3.5" fill="none" stroke="#030" stroke-width=".29"/>
<path d="M128.7 85.8h3.5" fill="none" stroke="#000080" stroke-width=".29"/>
<path d="M19 48.1h177.8" fill="none" stroke="#000" stroke-width=".2"/>
<path d="M19 22h177.8v.5h-177.8z" fill="#000"/>
<g fill="#231f20">
<path d="M172.5 7.6l-.1 .5 .4-.2h.6v.1v2.1l-.2 .4h.9l-.2-.4v-2.1l.1-.1h.5l.5 .2-.2-.5zM174.5 8.3l.2 .3v1.5l-.2 .4h1.8l.2-.6a1.04 1.04 0 0 1-1.3 .2v-.7h.6l.3 .2v-.6l-.3 .2h-.6v-.6l.8-.1 .4 .3-.2-.5zM176.5 8.3l.9 1.1-.9 1.1h.8l-.2-.2 .4-.7 .5 .7-.2 .2h1.5l-.2-.2 .2-.4h.9l.1 .4-.2 .2h1l-.3-.3-.7-1.9h-.5l-.9 2-.8-1 .9-1h-.8l.1 .3-.4 .5-.3-.6 .1-.2zM179.7 8.6l.4 1h-.7zM181.3 8.4a.63 .63 0 0 0-.2 .7 .63 .63 0 0 0 .6 .4l.6 .2 .1 .2a.75 .75 0 0 1-.7 .4 .75 .75 0 0 1-.6-.5l.1 .7 .1-.1a1.11 1.11 0 0 0 1.5-.6 1.13 1.13 0 0 0-1.2-.8l-.1-.4a1.04 1.04 0 0 1 1.2 .2l-.2-.5-.2 .1-.4-.2zM173.2 10.9l.2 .4v2.2l-.2 .4h1l-.3-.4v-2.2l.3-.4zM174.3 11.6l.3 .4v1.5l-.3 .4h.8l-.2-.4v-1.3l1.5 1.7v-1.9l.2-.4h-.7l.2 .4v.9l-1.1-1.3zM177 11.8a.62 .62 0 0 0-.2 .7 .62 .62 0 0 0 .6 .4l.6 .1 .1 .3a.76 .76 0 0 1-.7 .3 .76 .76 0 0 1-.7-.4l.2 .7 .1-.1a1.11 1.11 0 0 0 1.5-.6 1.13 1.13 0 0 0-1.2-.8l-.1-.4a1.04 1.04 0 0 1 1.2 .2l-.2-.6-.2 .1-.5-.1zM178.7 11.6l-.2 .6a.61 .61 0 0 1 .8-.3v1.6l-.2 .4h.9l-.2-.4v-1.6a.63 .63 0 0 1 .7 .3l-.1-.6zM180.6 11.6l.3 .4v1.5l-.3 .4h1l-.2-.2-.1-.8 .6 .2a.76 .76 0 0 0 1.2 .7l-1-1a.58 .58 0 0 0 .6-.5 .58 .58 0 0 0-.5-.6zM181.4 11.9h.1a.45 .45 0 0 1 .5 .1 .45 .45 0 0 1 .1 .5l-.8 .2zM182.9 11.6l.2 .2a2.17 2.17 0 0 0 .3 1.9 .99 .99 0 0 0 1.6-.6v-1.1l.2-.4h-.7l.2 .2a1.92 1.92 0 0 1-.2 1.8 .6 .6 0 0 1-.9-.5v-1.1l.2-.4zM185.4 11.6l.2 .4v1.5l-.2 .4h.7l-.2-.4v-1.4l.8 1.8 .8-1.8v1.4l-.2 .4h.9l-.2-.4v-1.5l.2-.4h-.8l-.6 1.5-.6-1.5zM188.4 11.6l.2 .4v1.5l-.2 .4h1.8l.1-.6a1.04 1.04 0 0 1-1.2 .1v-.6h.5l.4 .2v-.6l-.4 .2h-.5v-.7h.8l.3 .3-.1-.6zM190.5 11.6l.2 .4v1.5l-.2 .4h.7l-.2-.4v-1.3l1.5 1.7v-1.9l.2-.4h-.7l.2 .4v.9l-1.1-1.3zM192.9 11.6l-.1 .6a.61 .61 0 0 1 .7-.3l.1 1.6-.3 .4h1l-.3-.4 .1-1.6a.63 .63 0 0 1 .7 .3l-.1-.6zM195.2 11.8a.62 .62 0 0 0-.2 .7 .62 .62 0 0 0 .6 .4l.6 .1 .1 .3a.76 .76 0 0 1-.7 .3 .76 .76 0 0 1-.6-.4l.1 .7 .1-.1a1.11 1.11 0 0 0 1.6-.6 1.13 1.13 0 0 0-1.3-.8l-.1-.4a1.04 1.04 0 0 1 1.2 .2l-.1-.6-.2 .1-.5-.1z"/>
<path d="M166.2 6.3v2.6h-1.9v.4l.8 .9a.91 .91 0 0 0 1 .8 .56 .56 0 0 1 .5-.3 .56 .56 0 0 1 .5 .3l.4 .8a1.53 1.53 0 0 0 1.9 1.2 1.54 1.54 0 0 1 1-2.1l.9-.3v-1.4a1.52 1.52 0 0 1-.4-1.6h-1.3l-.2 .8h.5l-.2 .8h-.5l-.1 1v.2l.4 .1-.2 .8a1.93 1.93 0 0 1-1.6-.3l.3-1.8h-.5l.2-.8h.4l.2-.8h-.4v-1.3zM168.6 7.6l-.6 2.9h.7l.6-2.9zM168.8 6.6l-.1 .7h.6l.2-.7z"/>
</g>
<g font-size="3.9">
<text x="19" y="29.3">6.6</text>
<text x="27.9" y="29.3">Typical Characteristics</text>
</g>
<text font-size="3.5" x="19" y="17.3">TPS7A88</text>
<g font-size="3.2">
<text x="19" y="34.4">at T = 25°C, 1.4 V ≤ V</text>
<text x="55.7" y="34.4">&lt; 6.5 V, V</text>
<text x="74" y="34.4">≥ V</text>
<text x="95.3" y="34.4">+ 0.3 V, V</text>
<text x="116" y="34.4">= 0.8 V, SS_CTRLx = GND, I</text>
<text x="164" y="34.4">= 5 mA, V</text>
<text x="183.1" y="34.4">= 1.1 V,</text>
<text x="19" y="38.3">C</text>
<text x="27.8" y="38.3">= 10 μF, C</text>
<text x="51.4" y="38.3">= 0 nF, C</text>
<text x="69.3" y="38.3">= 0 nF, PGx pin pulled up to V</text>
<text x="118.7" y="38.3">with 100 kΩ, and SS_CTRLx = GND (unless otherwise</text>
<text x="19" y="42.2">noted)</text>
</g>
<g font-size="2.8">
<text x="24.2" y="97">V</text>
<text x="32.5" y="97">= 1.2 V, V</text>
<text x="49.1" y="97">= V</text>
<text x="49.4" y="100.2">C</text>
<text x="58.3" y="97">= 1.7 V, I</text>
<text x="59.8" y="100.2">= C</text>
<text x="68.8" y="100.2">= 10 nF</text>
<text x="76.2" y="97">= 1 A, C</text>
<text x="93" y="97">= 10 µF,</text>
<text x="112" y="97">V</text>
<text x="120.2" y="97">= 1.2 V, V</text>
<text x="136.8" y="97">= V</text>
<text x="144.7" y="100.2">C</text>
<text x="146" y="97">= 1.7 V, I</text>
<text x="151.2" y="100.2">= 10 nF</text>
<text x="163.9" y="97">= 1.0 A, C</text>
<text x="183.1" y="97">= 10 µF,</text>
<text x="32.1" y="106.3">Figure 1. Power-Supply Rejection vs Output Current</text>
<text x="126.3" y="106.3">Figure 2. Power-Supply Rejection vs C</text>
<text x="36" y="156.9">V</text>
<text x="44.2" y="156.9">= 1.2 V, I</text>
<text x="49.4" y="160.2">C</text>
<text x="59.8" y="160.2">= C</text>
<text x="62.1" y="156.9">= 1.0 A, C</text>
<text x="68.8" y="160.2">= 10 nF</text>
<text x="81.3" y="156.9">= 10 µF,</text>
<text x="113.1" y="156.9">V</text>
<text x="121.4" y="156.9">= 3.3 V, V</text>
<text x="138" y="156.9">= V</text>
<text x="138.3" y="160.1">C</text>
<text x="147.2" y="156.9">= 3.8 V, I</text>
<text x="148.7" y="160.1">= C</text>
<text x="157.7" y="160.1">= 10 nF</text>
<text x="165.1" y="156.9">= 1 A, C</text>
<text x="181.9" y="156.9">= 10 µF,</text>
<text x="33.3" y="166.3">Figure 3. Power-Supply Rejection vs Input Voltage</text>
<text x="121" y="166.2">Figure 4. Power-Supply Rejection vs Output Current</text>
<text x="33" y="216.9">V</text>
<text x="41.2" y="216.9">= 1.2 V, V</text>
<text x="44.7" y="220.3">C</text>
<text x="53" y="220.3">= ceramic, C</text>
<text x="57.9" y="216.9">= V</text>
<text x="67.1" y="216.9">= 1.7 V, I</text>
<text x="73.5" y="220.3">= 10 nF</text>
<text x="84.9" y="216.9">= 1.0 A,</text>
<text x="124.9" y="216.9">V</text>
<text x="133.1" y="216.9">= 3.3 V, I</text>
<text x="138.3" y="220.3">C</text>
<text x="148.7" y="220.3">= C</text>
<text x="151" y="216.9">= 1.0 A, C</text>
<text x="157.7" y="220.3">= 10 nF</text>
<text x="170.2" y="216.9">= 10 µF,</text>
<text x="28.9" y="226.4">Figure 5. Power-Supply Rejection vs Output Capacitance</text>
<text x="122.2" y="226.4">Figure 6. Power-Supply Rejection vs Input Voltage</text>
<text x="19" y="263.6">6</text>
<text x="88.1" y="268.9">Product Folder Links: TPS7A88</text>
</g>
<text font-size="2.8" fill="#0000c8" x="29.6" y="263.6">Submit Documentation Feedback</text>
<g font-size="2.5">
<text x="19" y="21.4">SBVS248A –NOVEMBER 2015–REVISED NOVEMBER 2015</text>
<text x="181.8" y="21.4">www.ti.com</text>
<text x="141.1" y="263.6">Copyright © 2015, Texas Instruments Incorporated</text>
</g>
<g font-size="2.1">
<text x="24.6" y="35.1">J</text>
<text x="51.6" y="35.1">INx</text>
<text x="69.9" y="35.1">INx</text>
<text x="78.9" y="35.1">OUTx(TARGET)</text>
<text x="109.5" y="35.1">OUTx</text>
<text x="157.5" y="35.1">OUTx</text>
<text x="178.2" y="35.1">ENx</text>
<text x="21.3" y="38.9">OUTx</text>
<text x="42.9" y="38.9">NR/SSx</text>
<text x="64.7" y="38.9">FFx</text>
<text x="112.3" y="38.9">OUTx</text>
<text x="26.1" y="97.6">OUTx</text>
<text x="45.1" y="97.6">INx</text>
<text x="51.4" y="100.8">NR/SSx</text>
<text x="53.5" y="97.6">ENx</text>
<text x="64.3" y="100.8">FFx</text>
<text x="69.8" y="97.6">OUTx</text>
<text x="86.6" y="97.6">OUTx</text>
<text x="113.8" y="97.6">OUTx</text>
<text x="132.8" y="97.6">INx</text>
<text x="141.2" y="97.6">ENx</text>
<text x="146.8" y="100.8">FFx</text>
<text x="157.6" y="97.6">OUTx</text>
<text x="176.7" y="97.6">OUTx</text>
<text x="178.2" y="106.9">NR/SSx</text>
<text x="37.9" y="157.4">OUTx</text>
<text x="51.4" y="160.8">NR/SSx</text>
<text x="55.8" y="157.4">OUTx</text>
<text x="64.3" y="160.8">FFx</text>
<text x="74.9" y="157.4">OUTx</text>
<text x="115" y="157.4">OUTx</text>
<text x="134" y="157.4">INx</text>
<text x="140.3" y="160.6">NR/SSx</text>
<text x="142.4" y="157.4">ENx</text>
<text x="153.2" y="160.6">FFx</text>
<text x="158.7" y="157.4">OUTx</text>
<text x="175.5" y="157.4">OUTx</text>
<text x="34.9" y="217.5">OUTx</text>
<text x="46.7" y="220.8">OUTx</text>
<text x="53.8" y="217.5">INx</text>
<text x="62.2" y="217.5">ENx</text>
<text x="69" y="220.8">FFx</text>
<text x="78.6" y="217.5">OUTx</text>
<text x="126.8" y="217.5">OUTx</text>
<text x="140.3" y="220.8">NR/SSx</text>
<text x="144.7" y="217.5">OUTx</text>
<text x="153.2" y="220.8">FFx</text>
<text x="163.8" y="217.5">OUTx</text>
</g>
<g font-size="2">
<text x="35.5" y="50.4">80</text>
<text x="124.4" y="50.4">80</text>
<text x="35.5" y="55.2">70</text>
<text x="124.4" y="55.9">70</text>
<text x="35.5" y="64.8">50</text>
<text x="35.5" y="60">60</text>
<text x="124.4" y="61.4">60</text>
<text x="35.5" y="69.6">40</text>
<text x="124.4" y="66.9">50</text>
<text x="33.7" y="73.9" transform="rotate(-90 33.7 73.9)">PSRR (dB)</text>
<text x="35.5" y="74.4">30</text>
<text x="44.5" y="77.4">I</text>
<text x="49.5" y="77.4">= 1 A</text>
<text x="122.6" y="73.9" transform="rotate(-90 122.6 73.9)">PSRR (dB)</text>
<text x="124.4" y="77.8">30</text>
<text x="124.4" y="72.4">40</text>
<text x="133.4" y="77.4">C</text>
<text x="140.7" y="77.4">= Open</text>
<text x="35.5" y="84">10</text>
<text x="35.5" y="79.2">20</text>
<text x="44.5" y="79.7">I</text>
<text x="44.5" y="82">I</text>
<text x="49.5" y="79.7">= 0.75 A</text>
<text x="49.5" y="82">= 0.5 A</text>
<text x="124.4" y="83.3">20</text>
<text x="133.4" y="79.7">C</text>
<text x="133.4" y="82">C</text>
<text x="140.7" y="79.7">= 0.01 PF</text>
<text x="140.7" y="82">= 0.1</text>
<text x="145.7" y="82">PF</text>
<text x="36.6" y="88.8">0</text>
<text x="44.5" y="84.3">I</text>
<text x="44.5" y="86.5">I</text>
<text x="49.5" y="84.3">= 0.25 A</text>
<text x="49.5" y="86.5">= 0.1 A</text>
<text x="124.4" y="88.8">10</text>
<text x="133.4" y="84.3">C</text>
<text x="133.4" y="86.5">C</text>
<text x="140.7" y="84.3">= 1</text>
<text x="140.7" y="86.5">= 10</text>
<text x="144.1" y="84.3">P</text>
<text x="145.2" y="86.5">PF</text>
<text x="145.2" y="84.3">F</text>
<text x="36.2" y="91.1">1E+1</text>
<text x="45.3" y="91.1">1E+2</text>
<text x="54.4" y="91.1">1E+3</text>
<text x="58.9" y="93.3">Frequency (Hz)</text>
<text x="63.4" y="91.1">1E+4</text>
<text x="72.5" y="91.1">1E+5</text>
<text x="81.5" y="91.1">1E+6</text>
<text x="90.6" y="91.1">1E+7</text>
<text x="125.1" y="91.1">1E+1</text>
<text x="134.2" y="91.1">1E+2</text>
<text x="143.3" y="91.1">1E+3</text>
<text x="147.8" y="93.3">Frequency (Hz)</text>
<text x="152.3" y="91.1">1E+4</text>
<text x="161.4" y="91.1">1E+5</text>
<text x="170.4" y="91.1">1E+6</text>
<text x="179.5" y="91.1">1E+7</text>
<text x="35.5" y="110.3">90</text>
<text x="124.4" y="110.3">80</text>
<text x="35.5" y="118.8">70</text>
<text x="35.5" y="114.6">80</text>
<text x="124.4" y="119.9">60</text>
<text x="124.4" y="115.1">70</text>
<text x="35.5" y="123.1">60</text>
<text x="124.4" y="124.7">50</text>
<text x="35.5" y="131.6">40</text>
<text x="35.5" y="127.4">50</text>
<text x="124.4" y="129.5">40</text>
<text x="33.7" y="133.7" transform="rotate(-90 33.7 133.7)">PSRR (dB)</text>
<text x="35.5" y="135.9">30</text>
<text x="44.5" y="135">V</text>
<text x="44.5" y="137.3">V</text>
<text x="48.6" y="135">= 1.5 V</text>
<text x="48.6" y="137.3">= 1.7 V</text>
<text x="122.6" y="133.7" transform="rotate(-90 122.6 133.7)">PSRR (dB)</text>
<text x="124.4" y="134.3">30</text>
<text x="133.4" y="137.3">I</text>
<text x="138.4" y="137.3">= 1 A</text>
<text x="35.5" y="140.1">20</text>
<text x="44.5" y="139.6">V</text>
<text x="44.5" y="141.8">V</text>
<text x="48.6" y="139.6">= 1.8 V</text>
<text x="48.6" y="141.8">= 2.5 V</text>
<text x="124.4" y="143.9">10</text>
<text x="124.4" y="139.1">20</text>
<text x="133.4" y="139.6">I</text>
<text x="133.4" y="141.8">I</text>
<text x="138.4" y="139.6">= 0.75 A</text>
<text x="138.4" y="141.8">= 0.5 A</text>
<text x="35.5" y="144.4">10</text>
<text x="36.6" y="148.7">0</text>
<text x="44.5" y="144.1">V</text>
<text x="44.5" y="146.4">V</text>
<text x="48.6" y="144.1">= 3.3 V</text>
<text x="48.6" y="146.4">= 5.0 V</text>
<text x="125.5" y="148.7">0</text>
<text x="133.4" y="144.1">I</text>
<text x="133.4" y="146.4">I</text>
<text x="138.4" y="144.1">= 0.25 A</text>
<text x="138.4" y="146.4">= 0.1 A</text>
<text x="36.2" y="150.9">1E+1</text>
<text x="45.3" y="150.9">1E+2</text>
<text x="54.4" y="150.9">1E+3</text>
<text x="58.9" y="153.2">Frequency (Hz)</text>
<text x="63.4" y="150.9">1E+4</text>
<text x="72.5" y="150.9">1E+5</text>
<text x="81.5" y="150.9">1E+6</text>
<text x="90.6" y="150.9">1E+7</text>
<text x="125.1" y="150.9">1E+1</text>
<text x="134.2" y="150.9">1E+2</text>
<text x="143.3" y="150.9">1E+3</text>
<text x="147.8" y="153.2">Frequency (Hz)</text>
<text x="152.3" y="150.9">1E+4</text>
<text x="161.4" y="150.9">1E+5</text>
<text x="170.4" y="150.9">1E+6</text>
<text x="179.5" y="150.9">1E+7</text>
<text x="35.5" y="170.4">80</text>
<text x="124.4" y="170.4">90</text>
<text x="35.5" y="175.8">70</text>
<text x="124.4" y="178.9">70</text>
<text x="124.4" y="174.6">80</text>
<text x="35.5" y="181.3">60</text>
<text x="124.4" y="183.1">60</text>
<text x="35.5" y="186.8">50</text>
<text x="124.4" y="191.7">40</text>
<text x="124.4" y="187.4">50</text>
<text x="33.7" y="193.8" transform="rotate(-90 33.7 193.8)">PSRR (dB)</text>
<text x="35.5" y="197.7">30</text>
<text x="35.5" y="192.3">40</text>
<text x="122.6" y="193.8" transform="rotate(-90 122.6 193.8)">PSRR (dB)</text>
<text x="124.4" y="195.9">30</text>
<text x="35.5" y="203.2">20</text>
<text x="44.5" y="201.9">C</text>
<text x="50.4" y="201.9">= 10</text>
<text x="54.9" y="201.9">P</text>
<text x="56" y="201.9">F</text>
<text x="124.4" y="200.2">20</text>
<text x="133.4" y="201.9">V</text>
<text x="137.5" y="201.9">= 6.0 V</text>
<text x="35.5" y="208.7">10</text>
<text x="44.5" y="204.2">C</text>
<text x="44.5" y="206.4">C</text>
<text x="50.4" y="204.2">= 22</text>
<text x="50.4" y="206.4">= 100</text>
<text x="54.9" y="204.2">P</text>
<text x="56" y="206.4">P</text>
<text x="56" y="204.2">F</text>
<text x="57.1" y="206.4">F</text>
<text x="124.4" y="204.4">10</text>
<text x="125.5" y="208.7">0</text>
<text x="133.4" y="204.2">V</text>
<text x="133.4" y="206.4">V</text>
<text x="137.5" y="204.2">= 5.0 V</text>
<text x="137.5" y="206.4">= 3.8 V</text>
<text x="36.2" y="211">1E+1</text>
<text x="45.3" y="211">1E+2</text>
<text x="54.4" y="211">1E+3</text>
<text x="58.9" y="213.2">Frequency (Hz)</text>
<text x="63.4" y="211">1E+4</text>
<text x="72.5" y="211">1E+5</text>
<text x="81.5" y="211">1E+6</text>
<text x="90.6" y="211">1E+7</text>
<text x="125.1" y="211">1E+1</text>
<text x="134.2" y="211">1E+2</text>
<text x="143.3" y="211">1E+3</text>
<text x="147.8" y="213.2">Frequency (Hz)</text>
<text x="152.3" y="211">1E+4</text>
<text x="161.4" y="211">1E+5</text>
<text x="170.4" y="211">1E+6</text>
<text x="179.5" y="211">1E+7</text>
</g>
<g font-size="1.5">
<text x="45" y="77.8">OUTx</text>
<text x="134.8" y="77.8">NR/SSx</text>
<text x="45" y="80">OUTx</text>
<text x="45" y="82.3">OUTx</text>
<text x="134.8" y="80">NR/SSx</text>
<text x="134.8" y="82.3">NR/SSx</text>
<text x="45" y="84.6">OUTx</text>
<text x="45" y="86.9">OUTx</text>
<text x="134.8" y="84.6">NR/SSx</text>
<text x="134.8" y="86.9">NR/SSx</text>
<text x="45.8" y="135.4">INx</text>
<text x="45.8" y="137.6">INx</text>
<text x="133.9" y="137.6">OUTx</text>
<text x="45.8" y="139.9">INx</text>
<text x="45.8" y="142.2">INx</text>
<text x="133.9" y="139.9">OUTx</text>
<text x="133.9" y="142.2">OUTx</text>
<text x="45.8" y="144.4">INx</text>
<text x="45.8" y="146.7">INx</text>
<text x="133.9" y="144.5">OUTx</text>
<text x="133.9" y="146.7">OUTx</text>
<text x="45.9" y="202.2">OUTx</text>
<text x="134.7" y="202.2">INx</text>
<text x="45.9" y="204.5">OUTx</text>
<text x="45.9" y="206.8">OUTx</text>
<text x="134.7" y="204.5">INx</text>
<text x="134.7" y="206.8">INx</text>
</g>
</svg>
